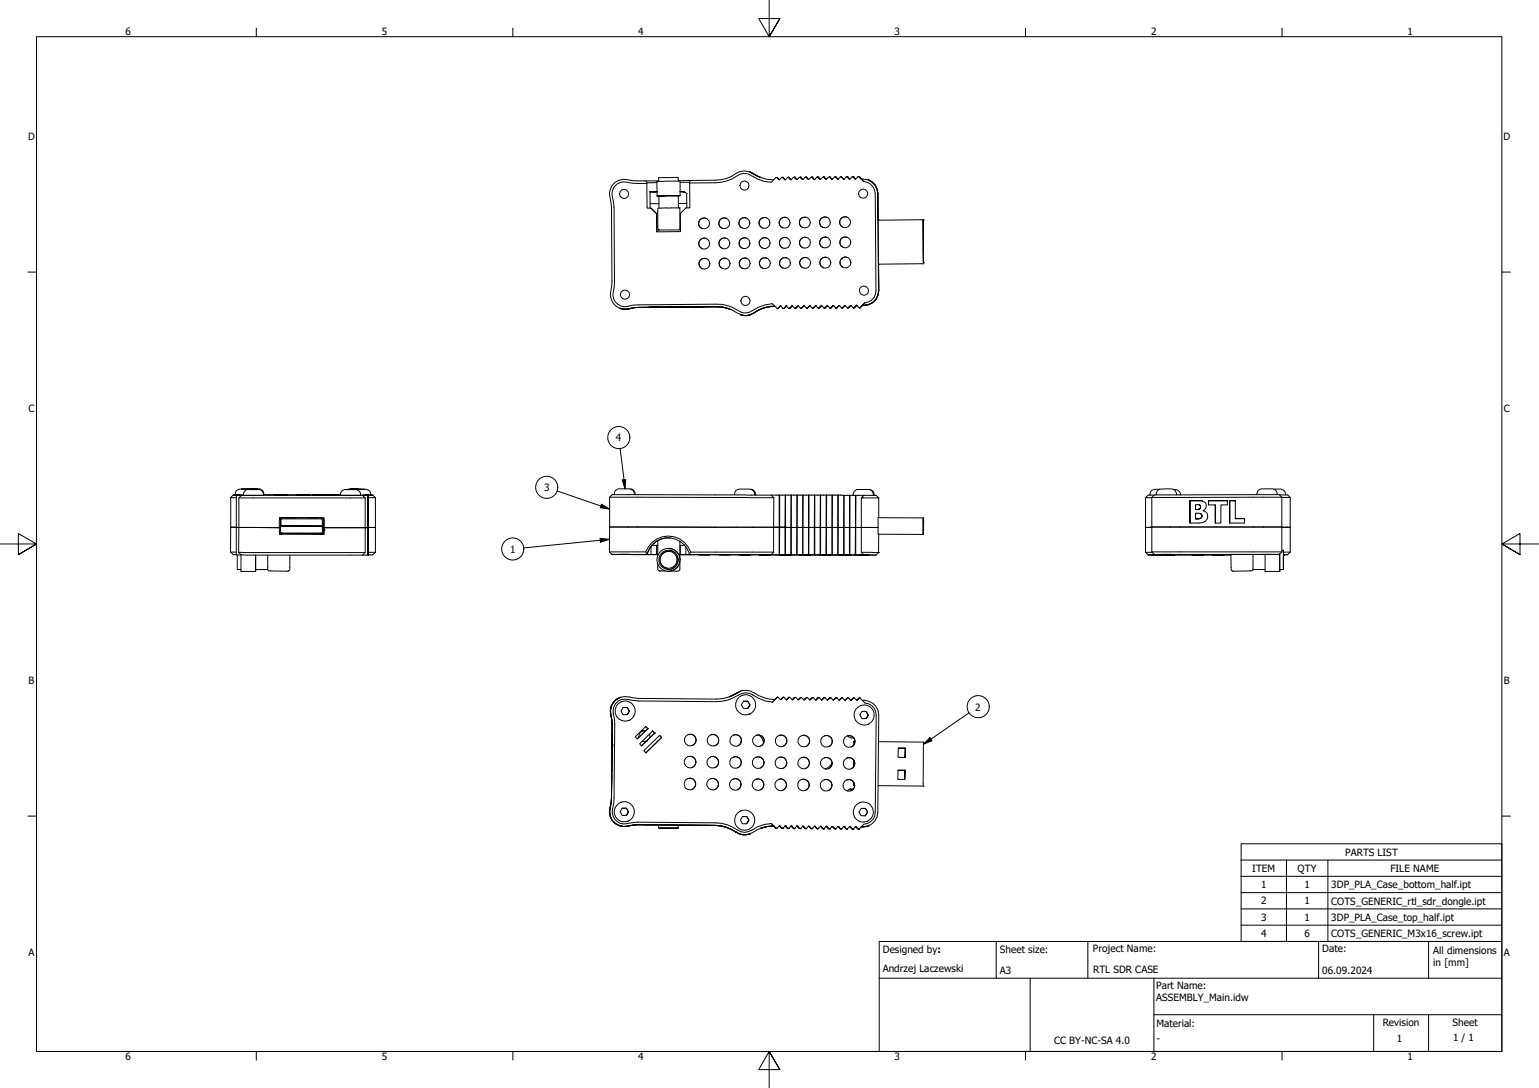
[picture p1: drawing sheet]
<svg xmlns="http://www.w3.org/2000/svg" width="420mm" height="297mm" viewBox="0 0 420 297" stroke-linecap="round" stroke-linejoin="round" font-family="sans-serif">
<!-- layer: Visible (ISO) -->
<g fill="none" stroke="#000" stroke-width=".27">
<path d="M176.3 49.4h3.5M176.6 50.1a22.7 22.7 0 0 1-6.4-.5 3.3 3.3 0 0 0-3 4.2l.4 2.9 .2 20.1-.4 2.8a3.3 3.3 0 0 0 4.1 4l2.9-.4 21.1-.2a12 12 0 0 1 7.1 2.3l.9 .2 1-.2a13.4 13.4 0 0 1 6.3-2.4l1.5 1.4 .7-.7M176.6 50.1l.1-.2-.4-.5-3.6-.1a4.8 4.8 0 0 0-5.6 1.3l-.7 2.2 .5 3.9 .1 21.4a4.8 4.8 0 0 0 1.3 5.6 5 5 0 0 0 4.7 .3l1.4-.1M176.6 50.1l.1 6.7h1M177.4 52.4h2zM177.5 52.4v4.4M177.5 55.6h2.4M177.7 56.8l1.6 1.5zM179.3 58.3h.1M179.4 49.8l-2.7 .1M179.4 53.5h6.3zM179.9 53.5v3.3"/>
<path d="M185.2 49.5v-1.1h-1.4l-4 .1v1M185.2 53.5v3.3M185.2 55.5h2.3M185.4 56.8l.2 .2-.1 5.7-5.7 .1M185.4 56.8h.1M185.5 56.9l-5-.1a.64 .64 0 0 0-.9 .1 .64 .64 0 0 0 0 .8v4.5l.2 .6M185.7 53.5v-4h-3.8h-2.6l.1 4M185.7 52.3l1.2 .1-.8-.1M186.1 52.3l.9 .2 .6 .4M186.1 52.3l.8 .1M187.5 52.8v4M188.2 49.8h-2.5"/>
<path d="M188.2 49.8l.1 .2M188.3 50v6.8h-1l-1.6 1.5 .1 4.9-6.5 .1v-5v5M188.6 49.3h-3.4M192.7 59.6a1.49 1.49 0 0 0-1.9 .9 1.49 1.49 0 0 0 .9 1.9M198.2 59.5a1.5 1.5 0 0 0-1.9 .9 1.5 1.5 0 0 0 .9 1.9M203.8 59.5a1.5 1.5 0 0 0-2 .8 1.5 1.5 0 0 0 .9 2M204.7 46.9l2.9 1.5-2.1-1M204.7 46.9h.1M209.2 59.4a1.53 1.53 0 0 0-1.9 .9 1.53 1.53 0 0 0 .9 2M211.2 49.1a10.5 10.5 0 0 1-5.7-1.7 4.1 4.1 0 0 0-4.6 0 9 9 0 0 1-5.6 1.8l-6.7 .1-.4 .5M212 48.4l.7 .7M212 48.4l.7 .7z"/>
<path d="M212.1 48.4h-.3l-1.2 1.4a13.2 13.2 0 0 1-6.4-2.3 4.4 4.4 0 0 0-4.2 1.3l-3.2 1-8.5 .2M212.1 48.4l.6 .7M213.6 48.4h.1M213.7 48.4h-.3l-.7 .7M213.7 48.4l.6 .7M213.7 48.4l.6 .7zM213.7 48.4h.1M214.3 49.1l.8-.7 .8 .7M214.8 59.4a1.5 1.5 0 0 0-2 .9 1.5 1.5 0 0 0 .9 1.9M215.2 48.4h.1M215.3 48.4l.6 .7M215.3 48.4l.7 .7"/>
<path d="M216.9 48.4l.7 .6M216.9 48.4h.1M217.5 49l.9-.6 .7 .6M217.5 49l-.7-.6-.9 .7M218.4 48.4l.7 .6M218.4 48.4h.1M220 48.4l.7 .6M220 48.4h.1M220.1 48.4h-.3l-.7 .6M220.1 48.4l.6 .6M220.2 59.4a1.49 1.49 0 0 0-1.9 .8 1.49 1.49 0 0 0 .9 2M221.6 48.3l.7 .7"/>
<path d="M221.7 48.4h-.3l-.7 .6M221.7 48.4l.6 .6M221.7 48.4h.1M223.2 48.3h.1M223.3 48.3l.6 .6M223.3 48.3h.1M223.9 48.9l.8-.6 .8 .6 1-.6 .6 .6M223.9 48.9l-.8-.6-.8 .7M224.9 48.3l.7 .6M224.9 48.3h.1M225.7 59.3a1.5 1.5 0 0 0-1.9 .9 1.5 1.5 0 0 0 .9 1.9M226.4 48.3l.7 .6"/>
<path d="M226.4 48.3h.1M228 48.3l.7 .6M228 48.3h.1M228.1 48.3h-.3l-.7 .6M228.1 48.3l.6 .6M229.6 48.2h.1M229.7 48.3h-.3l-.7 .6M229.7 48.2l.6 .7M229.7 48.3l.6 .6M229.7 48.2v.1M231.3 48.2l.6 .7M231.3 59.2a1.53 1.53 0 0 0-2 .9 1.53 1.53 0 0 0 .9 2"/>
<path d="M231.3 48.2l.7 .7M231.3 48.2h.1M231.9 48.9l-.8-.7-.8 .7M232.9 48.2l.7 .7M232.9 48.2h.1M234.4 48.2h.1M234.4 48.2l.7 .7zM234.5 48.2h-.3l-.6 .7-.9-.7-.8 .7M234.5 48.2l1.3 1.4M235.8 49.6a3.3 3.3 0 0 1 3.2 3.2l.1 26.6a3.2 3.2 0 0 1-3 3.3M235.8 49.6l-.7-.7a4.1 4.1 0 0 1 4.5 3.9M237 49.1h.1"/>
<path d="M237.1 49.1a4 4 0 0 1 2.5 3.7M237.1 49.1h.1M239.6 52.8l.2 26.6a3.9 3.9 0 0 1-3.9 4M239.6 52.8l.1 7.2M239.7 60l.1 12.2M239.7 60h.1M239.7 60h12.3M252 60v.6zM252 60h.1M179.8 62.8h.1M192.8 65.1a1.53 1.53 0 0 0-2 .9 1.53 1.53 0 0 0 .9 1.9M192.8 70.6a1.5 1.5 0 0 0-1.9 .9 1.5 1.5 0 0 0 .9 1.9"/>
<path d="M198.3 65.1a1.5 1.5 0 0 0-1.9 .8 1.5 1.5 0 0 0 .8 2M198.3 70.5a1.49 1.49 0 0 0-1.9 .9 1.49 1.49 0 0 0 .9 1.9M203.8 65a1.49 1.49 0 0 0-2 .9 1.49 1.49 0 0 0 1 1.9M203.8 70.5a1.53 1.53 0 0 0-1.9 .9 1.53 1.53 0 0 0 .9 1.9M209.3 64.9a1.5 1.5 0 0 0-1.9 .9 1.5 1.5 0 0 0 .8 1.9M209.4 70.5a1.5 1.5 0 0 0-2 .8 1.5 1.5 0 0 0 .9 2M214.8 70.4a1.5 1.5 0 0 0-1.9 .9 1.5 1.5 0 0 0 .8 1.9M214.8 64.9a1.53 1.53 0 0 0-1.9 .9 1.53 1.53 0 0 0 .8 1.9M220.3 64.9a1.5 1.5 0 0 0-1.9 .8 1.5 1.5 0 0 0 .8 2M220.3 70.3a1.5 1.5 0 0 0-1.9 .9 1.5 1.5 0 0 0 .9 1.9M225.8 64.8a1.5 1.5 0 0 0-1.9 .9 1.5 1.5 0 0 0 .8 1.9M225.9 70.3a1.53 1.53 0 0 0-2 .9 1.53 1.53 0 0 0 .9 1.9"/>
<path d="M231.3 64.8a1.49 1.49 0 0 0-2 .8 1.49 1.49 0 0 0 1 1.9M231.3 70.3a1.5 1.5 0 0 0-1.9 .8 1.5 1.5 0 0 0 .9 2M239.8 72.2h.1M239.8 72.2l.1 7.2M239.8 72.1v.1M239.8 72.1l.1 7.3M239.9 79.4a4 4 0 0 1-4 4M239.9 79.4a4 4 0 0 1-4.4 4M252 60.3l.1 11.4M252 60.3h.1M252.1 71.7h.1M252.1 71.4l.1 .6z"/>
<path d="M252.2 72l-12.4 .1M169.2 84.2h.1M174.4 83.9l-1.4 .1a5.5 5.5 0 0 1-3.8 .2M177.1 83.9h4.1zM177.4 83.9h4.6zM179.4 83.9h1.4zM179.4 83.9h.1M181.8 83.9l5.1-.1zM182.8 83.8h2.9zM184 83.8h1.9zM184 83.8h.1M185.2 83.8h.1"/>
<path d="M185.7 83.8h1.5zM185.9 83.8h.1M186.8 83.8l5.6-.1zM188.1 83.8l3.7-.1zM189.2 83.8h.1M189.2 83.8l1.7-.1zM189.5 83.8h-.3h.5M189.5 83.7h.6M190.1 83.7l-2.3 .1 2.8-.1-.9 .1M190.1 83.7h1.7zM190.6 83.7h.1M195.6 83.7l1.8 .2 1.8 .5"/>
<path d="M195.6 83.7l-21.2 .2M202.1 85.9a3.8 3.8 0 0 0 3.8-.5 9.5 9.5 0 0 1 5.6-1.8 9 9 0 0 0-5.6 1.9 3.9 3.9 0 0 1-3.8 .4zM202.1 85.9h.1M211.5 83.6a12.4 12.4 0 0 0-6.8 2.4 5.3 5.3 0 0 1-4.7-1.3l-1.4-.6-3-.4M212.2 84.3h.1M213 83.6l.9 .7 .7-.7M213 83.6h.1M213 83.6l-.8 .7M213.8 84.2v.1M214.6 83.6l-.8 .7M214.6 83.6h.1M214.6 83.6h.2"/>
<path d="M214.7 83.6l.6 .6 .9-.6M215.4 84.2h.1M216.2 83.6l.7 .5h.3M216.2 83.6l-.6 .6h-.2M216.3 83.6l-.8 .6M217 84.2h.1M217.2 84.1l-.2 .1M217.8 83.6l.7 .5h.3M217.8 83.6l-.6 .5M217.8 83.6l-.8 .6M217.9 83.6l-.9 .6M218.6 84.2h.1"/>
<path d="M218.8 84.1l-.2 .1M219.4 83.5l1 .6M219.4 83.5l-.6 .6M219.5 83.6l-.9 .6M219.5 83.6h.1M220.2 84.2h.1M220.4 84.1l-.2 .1M221 83.5l.9 .7 .7-.7M221 83.5l-.6 .6M221 83.5l-.8 .7M221 83.5h.1M221.8 84.1h.1"/>
<path d="M222.6 83.5l-.5 .6h-.3M222.6 83.5h.1M222.6 83.5h.2M222.7 83.5l.8 .6 .7-.6M223.4 84.1h.1M224.2 83.5l.7 .6h.3M224.2 83.5l-.8 .6M224.3 83.5l-.7 .6h-.2M225 84.1h.1M225.2 84.1h-.2M225.8 83.4l.7 .7h.3M225.8 83.4l-.6 .7"/>
<path d="M225.9 83.5l-.9 .6M226.6 84.1h.1M226.8 84.1h-.2M227.4 83.4l1 .7M227.4 83.4l-.6 .7M227.5 83.4l-.9 .7M227.5 83.4h.1M228.2 84.1h.1M228.4 84.1h-.2M229 83.4l.7 .7 .9-.7M229 83.4l-.6 .7M229 83.4l-.8 .7"/>
<path d="M229 83.4h.1M229.8 84.1h.1M230.6 83.4l-.8 .7M230.6 83.4l-.5 .7h-.3M230.6 83.4h.1M230.6 83.4h.2M230.7 83.4l.8 .7 .7-.7M231.4 84.1h.1M232.2 83.4l-.8 .7M232.2 83.4h.1M233 84.1h.1M233.2 84h-.3l-.6-.6-.7 .7h-.2"/>
<path d="M233.2 84l-.2 .1M233.8 83.4l.7 .6h.3M233.8 83.4l-.6 .6M233.8 83.4l-.8 .7M233.8 83.4h.1M233.9 83.4l-.9 .7M233.9 83.4h.1M234.6 84.1h.1M234.6 84.1l.9-.7zM234.8 84l-.2 .1M235.4 83.4l-.6 .6M235.5 83.4h.1"/>
<path d="M236.1 82.7l-.7 .7h.5M236.1 82.7l-1.3 1.3M63 135.8l1.5 .1M63 135.8v8.1M63.7 135.1l-.7 .7M64.2 135.1l2.2 .1M64.2 135.1h-.5l2.4 .1h-1.3h.6M64.5 135.2v8.8h.7v-8.1M64.6 135.2h.6h-.6M64.6 135.2h.1M64.6 135.2h1.3M64.6 135.2h.7h-.6"/>
<path d="M64.7 135.2h.6h-.5M64.7 135.2h.1M64.8 135.2h.1M65.2 135.2h-.6h.6M65.2 135.9h34.5M65.2 135.2h.1M65.3 135.2h-.6h.6M65.3 135.2h-.7h.7M65.3 135.2h.1M65.3 135.2h-.5h.5M65.4 135.2h-.6h.6M65.4 135.2h.1"/>
<path d="M65.9 135.2h33.1M65.9 135.2l-.7 .7M66 133.5h2zM66 133.5h.1M66.9 134a4.3 4.3 0 0 1 2.8-.3 1.65 1.65 0 0 1 2.2 1.5h-5.5l.1-.7zM67.4 133.5h2.3a1.66 1.66 0 0 1 2.2 1.6M68.2 133.7h2zM68.2 133.7h.1M68.3 133.5h2zM68.3 133.5h.1M68.8 133.7l-2.3-.2a1.89 1.89 0 0 0-2.3 1.4v.2M69.2 133.7h.1"/>
<path d="M72 135.1h21M74.9 135.2h3.1zM74.9 135.2h3.2zM75 135.2h3.2zM75.1 135.2h3.1zM75.1 135.2h3.2zM75.2 135.2h3.2zM75.2 135.1h3.2zM80.9 135.2h3.2zM81 135.2h3.1zM81 135.2h3.2zM81.1 135.2h3.2z"/>
<path d="M81.2 135.2h3.1zM81.2 135.1h3.2zM81.3 135.1h3.2zM85.3 135.1h4.8zM85.9 135.1h.1M86.9 135.2h3.1zM86.9 135.2h3.2zM87 135.2h3.2zM87.1 135.2h3.1zM87.1 135.2h3.2zM87.2 135.2h3.2zM87.2 135.1l3.2 .1z"/>
<path d="M87.2 135.1h3.2zM87.2 135.1h4.1zM87.8 135.1h.1M89.2 135.1h3.4zM89.7 135.1h.1M93.3 134a5 5 0 0 1 3.3-.3 1.37 1.37 0 0 1 1.7 1.5h-5.3v-.7zM94.7 133.7h2zM94.7 133.7h.1M95.8 133.5h.1M96.6 133.7l2.3-.1a1.75 1.75 0 0 1 2.3 1.6M96.8 133.5h1h-2h1M97.5 133.6h2z"/>
<path d="M97.5 133.6h.1M98.4 135.2h2.8M98.6 133.6l-3-.1-.9 .2M99 135.2l.7 .7M99.3 135.2h2.5h-.6M99.7 135.2h.1M99.7 135.9v8.2M99.8 135.2h.1M99.9 135.2h.1M100.3 135.2h.1M100.3 135.2h-.6h.6M100.3 135.2h-.5h.5"/>
<path d="M100.3 135.2h-.5h.6M100.4 135.2h.1M100.4 135.2h-.6h.6M100.4 135.2h-.6h.7M100.4 135.2l-.1 8.9M100.5 135.2h.1M100.5 135.2h-.7h.7M100.5 135.2h-.6h.6M100.5 135.2v8.8zM100.5 135.2v16.3M100.5 135.2v8.8v-8.8M100.5 135.2h-1.5"/>
<path d="M100.6 135.9h1.9M100.6 135.2v8.8M101.8 135.2l.7 .7M102.5 135.9v14.9M166.4 135.7l44.9 .2M166.4 135.7v8.2M167.7 135.1a1.66 1.66 0 0 1 2.2-1.6 3.2 3.2 0 0 1 3.2 .8l.1 .8M172.1 133.5a1.33 1.33 0 0 1 1.3 1.6M200.5 135.1a1.66 1.66 0 0 1 2.3-1.6 3.1 3.1 0 0 1 3.1 .9l.2 .8M205 133.6a1.43 1.43 0 0 1 1.3 1.6M210.6 135.2h2.1v8.7M210.6 135.2l-43.5-.1-.7 .6"/>
<path d="M210.6 135.2l.7 .7M211.3 135.9l-.1 8M212.7 135.2h17.7M212.9 135.2l-.1 16.3M214.4 135.2l-.1 16.3M214.4 135.2v16.3M216 135.2l-.1 16.3M216 135.2v16.3M217.6 135.2l-.1 16.3M217.7 135.2l-.1 16.3M219.1 135.2v16.3M219.3 135.2l-.1 16.3"/>
<path d="M220.7 135.2v16.3M220.9 135.2l-.1 16.3M222.4 135.2l-.1 16.3M222.4 135.2v16.3M224 135.2l-.1 16.3M224 135.2v16.3M225.6 135.2l-.1 16.3M225.7 135.2l-.1 16.3M227.1 135.2v16.3M227.3 135.2l-.1 16.3M228.7 135.2v16.3M228.9 135.2l-.1 16.3"/>
<path d="M230.4 135.2h2.5M230.4 135.2l-.1 16.3M230.4 135.2v16.3M232 135.2l-.1 16.3M232 135.2v16.3M232.9 135.2a1.59 1.59 0 0 1 2.2-1.5 4.4 4.4 0 0 1 3 .3l.3 1.2M232.9 135.2h2.9M233.6 135.2l-.1 16.3M233.7 135.2l-.1 8.8M235.1 135.9v14.9M235.8 135.2h3.4l.7 .7M235.8 135.2l-.7 .7h4.8"/>
<path d="M237.4 133.7a1.34 1.34 0 0 1 1.2 1.5M239.9 135.9v5.4M312.7 135.9h1.8M312.7 135.9v14.9M314.5 135.8v14.9M315.1 135.2h-1.7l-.7 .7M315.7 135.1a1.41 1.41 0 0 1 1.7-1.6h.5a3.9 3.9 0 0 1 2.9 .4l.4 1.2M316.6 133.6h-.5a1.63 1.63 0 0 0-2.2 1.6M320.4 133.7a1.51 1.51 0 0 1 1.9 1.4M324.9 136.7h2.1zM324.9 136.7v6.1v-6.1M327.3 137.8h.2"/>
<path d="M327.3 137.8h.1M327.5 137.8h-1.1v1.3h.2h-.2M327.5 137.8a.65 .65 0 0 1 .3 .8 .65 .65 0 0 1-.7 .5h-.5h.3a.72 .72 0 0 0 .8-.4 .72 .72 0 0 0-.2-.9zM328.2 136.8l-1.2-.1a1.64 1.64 0 0 1 2.2 1.8l-.7 .9M328.5 139.4a1.69 1.69 0 0 1 1.2 2 1.69 1.69 0 0 1-1.8 1.3l-3 .1M328.5 139.4h.1M329.9 136.7v1.1v-1.1M329.9 137.8h1.9v5v-5M335.1 136.7h-5.2h5.2v1.1h-1.8v5h-1.5M335.7 136.7v6.1v-6.1M337.2 136.7h-1.5h1.5v4.9M343.2 135.1a1.66 1.66 0 0 1 2.2-1.6 4.4 4.4 0 0 1 2.9 .3l.4 1.3"/>
<path d="M347.8 133.5a2.9 2.9 0 0 1 3 .9l.2 .7M349.3 135.1h.6a1.93 1.93 0 0 1 2.3 .7M349.9 135.8h2.3M349.9 135.7l-35.4 .1M349.9 135.7a1.74 1.74 0 0 0-2-.6h-32.7l-.7 .7M349.9 135.7v15M352.2 135.8v14.9M62.9 150.7l.8 .7h.8M62.9 150.7h1.6M63 143.9h1.5M63 143.9l-.1 6.8M64.8 151.5v4h1"/>
<path d="M65.2 150.8l34.5 .1M65.2 150.8l.7 .7M65.2 144h-.7v7.5h1.4M65.2 144l11.1 .1M65.2 144v6.8M65.8 151.5v4.5h4M65.9 151.5l33.1 .1M69.8 151.6v4.4zM69.8 155.5h3.3M73.1 151.6v3.3a.71 .71 0 0 0 .1 .8 .71 .71 0 0 0 .8 .2h4.2a.81 .81 0 0 0 .8-.2 .81 .81 0 0 0 .1-.8v-3.3M76.3 145.5v.3h.4h-.4M76.3 145.8h.1"/>
<path d="M76.3 141.8v-.5h12.2v2.8M76.3 141.3v.4M76.3 145.5v.3M76.5 141.5h11.6v4.2l-.4 .2-11.2-.2-.2-.4v-3.3zM76.6 145.3l.3 .3zM76.9 145.6h10.8h-10.8M76.9 141.7h10.8l.3 .3v3.3l-.2 .3M76.9 141.7l-.3 .3v3.3v-1.7h11.4h-11.4M76.9 141.3h.1M76.9 141.7l-.2 .2v1.7M76.9 141.3l-.2 .1M78.1 141.3h2.5z"/>
<path d="M80.6 141.3h.1M84.1 141.3h2.5zM86.6 141.3h.1M88 141.3l.5 .6v3.4l-.5 .5M88.5 144.1h11.2M88.5 144.7h.1M88.5 144.8h.1M88.5 144.1v1.7h-.7M99 151.6h1.5v-7.6l-.1 7.6M99.7 150.9l-.7 .7M99.7 144.1h.6M99.7 144.1h.1"/>
<path d="M100.3 144.1h-.6v6.8M100.3 144.1v7.5M100.4 144h.2zM100.5 150.8h2M100.6 144l-.1 7.5M100.6 144h1.9M102.5 150.8l-.8 .7h-1.2M166.4 150.7h9.9l.4 .5-.1 .2M166.4 150.7l.7 .7M166.4 143.9h44.8M166.4 143.9v6.8M167.3 151.4h.1"/>
<path d="M169.2 151.4h2.4zM169.4 151.4h2.5zM176.3 150.7a6.5 6.5 0 0 1 6.2-4.3 6.5 6.5 0 0 1 6.1 4.3M176.6 151.4h-9.5h12.5h-.3M176.6 151.4h1.1M176.7 151.2a6 6 0 0 1 5.7-4.4 6 6 0 0 1 5.8 4.4M177.4 149.7l-.7 1.7M177.5 149.5l-.1 .2M177.7 151.4h1.6M177.7 149.1v2.3M177.9 148.9h1.4M179.3 148.9h.3"/>
<path d="M179.3 148.9v2.5M179.6 154l.1 1.7 .3 .2h1.7M179.6 147.6v4.1M180 155.9h.1M182.2 156h.1M182.2 155.5h.1M182.8 150.5a2.36 2.36 0 0 0-2.7 2.1 2.36 2.36 0 0 0 2.1 2.6M182.8 150.2a2.65 2.65 0 0 1 2.4 2.9 2.65 2.65 0 0 1-3 2.4M182.8 150.2h.1M182.8 149.7h.1M182.9 149.7a3.2 3.2 0 0 1 2.8 3.5 3.2 3.2 0 0 1-3.5 2.8M183.1 146.9a6.1 6.1 0 0 0-5.7 2.8"/>
<path d="M185.6 153.5v1.4a.75 .75 0 0 1-.1 .8 .75 .75 0 0 1-.8 .2h-1.4M185.6 148.9h1.3M185.6 147.8v4.4M185.7 148.9l.1 2.5h-.2l50.2 .1M187.3 149.3v2.1h1l-.1-.2M190.8 151.4h2.9zM190.8 151.4h3zM195.3 151.4h15.3M196.3 151.4h2.9zM196.3 151.4h3zM201.7 151.4h3zM201.8 151.4h2.9z"/>
<path d="M201.9 151.4l2.9 .1zM202 151.4h2.5zM202.2 151.5h2.6zM207.3 151.5h2.9zM207.3 151.5h3zM210.6 151.4l1.5 .1M211.2 150.7h-22.6l-.4 .5M211.2 143.9h.9M211.2 150.7l-.6 .7M211.2 143.9v6.8M212.1 143.9l22.2 .1M212.1 143.9h.6v7.6"/>
<path d="M212.2 151.5h.2M212.7 151.5h3zM212.8 151.5h3zM212.9 151.5h2.9zM213.4 151.5h.3M213.7 151.5h.3M215 151.5h.6M216.6 151.5h.6M218.2 151.5h.6M218.2 151.5h3zM218.3 151.5h3zM218.3 151.5h2.9z"/>
<path d="M219.8 151.5h.3M220.2 151.5h.2M221.4 151.5h.3M221.7 151.5h.3M223 151.5h.6M223.8 151.5h3zM223.8 151.5h2.9zM224.6 151.5l14.5 .1M229.2 151.5h3zM229.3 151.5l3 .1zM229.4 151.5l2.9 .1zM234.3 144l5.4 .1"/>
<path d="M234.3 144h-.7v7.5M234.4 151.5h2.5zM234.6 151.6h2.5zM235.8 151.5l3.3 .1M239.7 144.1v1.7l12.4 .1M239.8 150.9h.1M239.8 150.9l-4.7-.1 .7 .7M239.8 150.9l-.7 .7M239.9 145.8l-.1 5.1M252 145.3v.3l.1-.3M252 142l.1-.3v3.6M252 141.4l.1 3.9"/>
<path d="M252 141.4v.6M252 145.3l.1 .6M252 141.4l-12.3-.1v2.8M252 142v3.3M252.1 145.3v.6M312.7 150.8h1.8M312.7 150.8l.7 .7M314.5 150.7h35.4M314.5 143.9l-1.8 .1M314.5 143.9h35.4M314.5 150.7l.7 .7M314.6 151.5h.1"/>
<path d="M314.7 151.5h.1M314.7 151.5h.6h-.6M314.7 151.5h.6h-.5M314.8 151.5h.1M314.8 151.5h.5h-.5M314.8 151.5h.6h-.6M314.8 151.5h.6l-.6 .1M314.8 151.5v.1M314.8 151.6h.6h-.6M314.8 151.6h.1M314.8 151.6h.7h-.7M314.8 151.6h.7h-.6"/>
<path d="M314.9 151.6h21.1M314.9 151.6h.1M314.9 151.6h.6h-.6M315.3 151.5h.1M315.4 151.5h.1M315.4 151.6h.1M315.5 151.6h.1M315.5 151.5h2.5zM317.2 151.4h2.5zM318.3 151.6h2.4zM325.4 151.4h3zM325.5 151.5h3z"/>
<path d="M325.6 151.5h2.9zM325.6 151.5h3zM325.7 151.5h3zM325.8 151.6h2.9zM327.6 140.2h.1M327.7 140.2l-1.3-.1v1.6M327.7 140.2l.3 .2 .2 .5a1.24 1.24 0 0 1-1.7 .8h.5a.9 .9 0 0 0 .9-.3 .9 .9 0 0 0 .1-1zM330.9 151.4h3zM331 151.4h2.9zM331 151.5h3zM331.1 151.5h3zM331.2 151.5h2.9z"/>
<path d="M331.2 151.5h3zM335.6 151.4h.1M336 151.4l.1 3.5a.77 .77 0 0 0 .1 .8 .77 .77 0 0 0 .9 .2h4.5l.5-.4M339.8 141.6h-2.6h2.6v1.2h-4.1M342.1 151.4v4.1h3.3M344.7 151.4h2.5zM345.4 151.4v4.6h4M348.8 151.4h.4l-35.8 .1h2.6h-1.3M348.8 151.4h.1M348.8 151.4h-13.2h.4M349.4 155.5v.5v-4.8v4.3h1M349.9 143.9h2.3"/>
<path d="M349.9 150.7l-.7 .7M349.9 150.2h.5M350.4 151.4h1.1h-.6M350.4 150.7h1.8M350.4 151.5h.2h-.2M350.4 151.5h.1M350.4 150.2v5.3zM350.4 151.5h.2M350.5 151.5h.1M350.5 151.4v.1M350.6 151.5h.1M350.6 151.4v.1"/>
<path d="M352.2 150.7l-.7 .7M167.1 197.9l-.2 20M169.2 190.4a4 4 0 0 0-2.4 4.8l.3 2.7-.2 20M169.2 190.4a4 4 0 0 0-2.4 4.8l.3 2.7M169.2 190.4h.1M169.7 191.6a2.75 2.75 0 0 0-1.6 3.5 2.75 2.75 0 0 0 3.5 1.6M169.7 191.6h.1M169.7 191.6a2.75 2.75 0 0 1 3.5 1.6 2.75 2.75 0 0 1-1.6 3.5M170.1 193.2h1.2l.5 1-.5-1h-1.2l-.6 .9 .6 1h1.2l.5-.9-.5 .9M171.6 196.7h.1M175.4 199.6l-.6 .3-.3 .6-.1 .7M175.4 199.6h.1"/>
<path d="M176.3 199.5l-.9 .1M176.3 198.4l.5 .5-2.8 2.8M176.8 198.9h.1M178.1 199.6h.1M178.2 199.6l.6 .5-3.7 3.5M201.3 189.2l-2.1 1M201.3 189.2a10.5 10.5 0 0 1-5.7 1.7l-21.2-.2a14.7 14.7 0 0 0-5-.3 4 4 0 0 0-2.6 4.8l.3 2.7M201.3 189.2a4.1 4.1 0 0 1 4.6 0 10.7 10.7 0 0 0 5.7 1.8M202.1 188.7h.1M202.1 188.7l-.8 .5M202.6 189.9a2.75 2.75 0 0 0-1.6 3.5 2.75 2.75 0 0 0 3.5 1.6M202.6 189.9h.1"/>
<path d="M202.6 189.9a2.75 2.75 0 0 1 3.5 1.5 2.75 2.75 0 0 1-1.6 3.6M203 191.4h1.2l.5 1.1-.5-1.1h-1.2l-.6 1 .5 1h1.3l.5-.9-.5 .9M204.5 195h.1M212.2 190.4l-.7 .6M212.2 190.4h.1M213.2 191l.7-.6 .9 .7M213.2 191l-.9-.6-1.4 1.3a14.3 14.3 0 0 1-6.3-2.4 4.9 4.9 0 0 0-4.3 1.2l-1.5 .6-3.2 .5-22.6-.4a4.8 4.8 0 0 0-4.3 .2 4 4 0 0 0-.9 5l-.2 22.9a4.1 4.1 0 0 0 .9 5l.8 .5 1 .2 3.8-.5 21.2 .1a10.3 10.3 0 0 1 6.1 2 3.3 3.3 0 0 0 3.8 .1l1.6-1 1.9-.6 1.9-.3M213.8 190.4l-.7 .6M213.8 190.4l-.6 .6M213.8 190.4h.1M215.4 190.4l-.6 .7M215.4 190.4h.2l.7 .7"/>
<path d="M215.4 190.4h.1M217 190.4l-.7 .7M217 190.4h.2l.7 .7M217 190.4h.1M218.6 190.4l-.7 .7M218.6 190.4l.9 .7 .8-.7 .9 .7M218.6 190.4h.1M220.2 190.4l-.7 .7M220.2 190.4h.1M221.2 191.1l.7-.7 .9 .7M221.8 190.4l-.7 .7M221.8 190.4l-.6 .7"/>
<path d="M221.8 190.4h.1M223.4 190.5l-.6 .6M223.4 190.5h.1M223.4 190.5h.2l.7 .6M223.5 190.4l-.7 .7M225 190.5l-.7 .6M225 190.5h.2l.7 .6M225 190.5h.1M225.9 191.1l.8-.6 .9 .6M226.6 190.5l-.7 .6M226.6 190.5h.1M227.6 191.1l.7-.6 .9 .7"/>
<path d="M228.2 190.5l-.7 .6M228.2 190.5h.1M229.2 191.2l.7-.7 .9 .7M229.8 190.5l-.7 .7M229.8 190.5l-.6 .7M229.8 190.5h.1M231.4 190.5l-.6 .7M231.4 190.5h.1M231.4 190.5h.2l.7 .7M233 190.5l-.7 .7M233 190.5h.2l.7 .7M233 190.5h.1"/>
<path d="M233.9 191.2l.8-.7 1.5 1.4a3.2 3.2 0 0 1 3 3.3l-.2 26.5a3.2 3.2 0 0 1-3.2 3.3l-1.4 1.4-.7-.7M234.6 190.5l-.7 .7M234.6 190.5h.1M234.9 192.6a2.74 2.74 0 0 0-1.5 3.6 2.74 2.74 0 0 0 3.5 1.6M234.9 192.6h.1M234.9 192.6a2.74 2.74 0 0 1 3.6 1.6 2.74 2.74 0 0 1-1.6 3.6M235.3 194.2h1.2l.5 1-.5-1h-1.2l-.5 1 .5 1h1.2l.5-1-.5 1M235.5 191.2a4.1 4.1 0 0 1 4.4 4l-.3 26.5a4 4 0 0 1-4 4M236.9 197.8h.1M166.9 217.9l-.3 2.7a4 4 0 0 0 4.8 4.9l2.7-.3M166.9 217.9a14.9 14.9 0 0 0-.3 5 4.1 4.1 0 0 0 4.8 2.6l2.7-.3M166.9 217.9v1.4a4.7 4.7 0 0 0 1.1 5.5 4.9 4.9 0 0 0 4.8 .5l1.3-.1"/>
<path d="M167 207.5h.1M167 211.4l-.1 4.1zM167.1 205.7l-.1 5.1zM167.1 202.2v1M167.1 203.2h.1M167.1 202.2v1.3v-.3M167.1 202.2v1.2M167.1 203.4h.1M167.1 202.2v1.7v-.5M167.1 200.6v4.9v-1.3M167.1 204.2h.1M167.1 203.5h.1"/>
<path d="M167.1 203.9h.1M167.1 200.6v4.4v-.8M169.4 219.1a2.75 2.75 0 0 0-1.6 3.5 2.75 2.75 0 0 0 3.6 1.6M169.4 219.1h.1M169.4 219.1a2.75 2.75 0 0 1 3.6 1.5 2.75 2.75 0 0 1-1.6 3.6M173.4 201.2l2.9-2.8 .5 .5-2.8 2.8zM174.6 203.1l3.6-3.5 .6 .5-3.7 3.5zM175.3 202.4h1.2M175.8 205l4.3-4.2 .6 .5-4.4 4.2zM176.5 202.4h.1M177.4 200.4v1.1M178.8 200.1h.1"/>
<path d="M180.1 200.8l.5 .5-4.3 4.2M180.6 201.3h.1M187.8 212.6a1.6 1.6 0 0 1 2.1 .9 1.6 1.6 0 0 1-1 2.1M187.8 206.6a1.6 1.6 0 0 1 2.1 .9 1.6 1.6 0 0 1-.9 2M187.9 200.6a1.6 1.6 0 0 1 2.1 .9 1.6 1.6 0 0 1-1 2.1M194 206.6a1.6 1.6 0 0 1 2.1 .9 1.6 1.6 0 0 1-1 2.1M194 212.6a1.6 1.6 0 0 1 2 .9 1.6 1.6 0 0 1-.9 2.1M194.1 200.6a1.63 1.63 0 0 1 2 .9 1.63 1.63 0 0 1-.9 2.1M200.2 212.6a1.6 1.6 0 0 1 2 1 1.6 1.6 0 0 1-.9 2M200.2 206.7a1.6 1.6 0 0 1 2.1 .9 1.6 1.6 0 0 1-.9 2.1M200.3 200.6a1.6 1.6 0 0 1 2 1 1.6 1.6 0 0 1-.9 2M202.4 202l-.2 1.1"/>
<path d="M206.4 212.7a1.6 1.6 0 0 1 2 .9 1.6 1.6 0 0 1-.9 2.1M206.4 206.7a1.6 1.6 0 0 1 2.1 1 1.6 1.6 0 0 1-.9 2M206.5 200.7a1.59 1.59 0 0 1 2 1 1.59 1.59 0 0 1-.9 2M207.1 200.6a3.2 3.2 0 0 1 1.4 2.3M212.6 212.8a1.59 1.59 0 0 1 2 .9 1.59 1.59 0 0 1-.9 2.1M212.6 206.7a1.63 1.63 0 0 1 2.1 1 1.63 1.63 0 0 1-1 2.1M212.7 200.8a1.6 1.6 0 0 1 2 .9 1.6 1.6 0 0 1-.9 2.1M218.8 212.8a1.6 1.6 0 0 1 2 1 1.6 1.6 0 0 1-.9 2M218.8 206.8a1.6 1.6 0 0 1 2.1 .9 1.6 1.6 0 0 1-.9 2.1M218.9 200.8a1.6 1.6 0 0 1 2.1 .9 1.6 1.6 0 0 1-1 2.1M225 212.9a1.6 1.6 0 0 1 2.1 .9 1.6 1.6 0 0 1-1 2.1M225 206.9a1.6 1.6 0 0 1 2.1 .9 1.6 1.6 0 0 1-.9 2.1"/>
<path d="M225 200.9a1.6 1.6 0 0 1 2.1 .9 1.6 1.6 0 0 1-.9 2.1M225.3 209.9h.1M225.4 209.9h.1M227.2 208.2l-.8 1-1 .7M231.1 212.9a1.63 1.63 0 0 1 2.1 1 1.63 1.63 0 0 1-.9 2M231.2 206.9a1.6 1.6 0 0 1 2.1 1 1.6 1.6 0 0 1-1 2M231.3 201a1.6 1.6 0 0 1 2.1 .9 1.6 1.6 0 0 1-1 2M231.5 200.9l.8 .6h.8M231.8 215.5l1.2-.1-1.3 .2-.4 .3M233 213.5v.9zM233 214.4h.4M233.1 202.4v.7"/>
<path d="M233.1 202.4h.1M233.1 202.4h.3M233.1 202.4v1M233.1 207.5l-.1 1.9M234.7 219.1a2.75 2.75 0 0 0-1.6 3.6 2.75 2.75 0 0 0 3.6 1.6M234.7 219.1h.1M234.7 219.1a2.75 2.75 0 0 1 3.6 1.6 2.75 2.75 0 0 1-1.6 3.6M239.7 214.5l12.3 .1M239.8 202.5l12.4 .1-.2 12M245.2 210.3l-.1 2.5h1.9l.1-2.5-.1 2.5M245.2 210.3h1.9zM245.2 204.3v2.4l1.9 .1v-2.5v2.5"/>
<path d="M245.2 204.3h1.9zM252 214.6h.1M169.9 220.6h1.1l.6 1.1-.6-1.1h-1.1l-.6 1 .6 1h1.1l.6-.9-.6 .9M171.4 224.2h.1M174.1 225.2l14.5 .1M174.1 225.2l21.2 .1M179.8 225.2v.9M179.9 226.1h5.3zM180.1 226.1h4.7zM185.2 225.3v.8M195.3 225.3a11.4 11.4 0 0 1 6.5 2.4l1 .2 1.9-.2M195.3 225.3a10.7 10.7 0 0 1 5.7 1.9"/>
<path d="M201 227.2a4.1 4.1 0 0 0 3.7 .5M202.3 221.3a2.75 2.75 0 0 0-1.6 3.6 2.75 2.75 0 0 0 3.6 1.6M202.3 221.3h.1M202.3 221.3a2.75 2.75 0 0 1 3.6 1.6 2.75 2.75 0 0 1-1.6 3.6M202.7 222.9h1.2l.5 1.1M204.3 226.5h.1M204.5 224l-.6-1.1h-1.2l-.6 1 .6 1h1.1l.7-.9-.7 .9M204.7 227.7h.1M210.6 224.8l1.2 1.3-.6-.6M210.6 224.8l.7 .7M211.2 225.5l-1.8 .2-1.8 .5M211.2 225.5l.6 .6z"/>
<path d="M211.2 225.5h.1M211.3 225.5a9.9 9.9 0 0 0-5.8 1.8 3.9 3.9 0 0 1-4.5-.1M211.8 226.1l.2 .1zM212 226.2h.1M212.8 225.5l.9 .7M212.9 225.5l.8 .7M212.9 225.5h.1M212.9 225.5l-.7 .6h-.4l.2 .1M213.7 226.2h.1M214.3 225.5h.1M214.4 225.5l-.8 .7-.7-.7 .8 .7M214.4 225.5l.6 .7h.3"/>
<path d="M214.4 225.5h.1M214.4 225.5l.8 .7 .8-.7M215.3 226.2h.1M216 225.5l.9 .7M216 225.5h.1M216 225.5l.8 .7 .8-.7 .8 .7 .9-.7M216.9 226.2h.1M217.6 225.5l.8 .7M217.6 225.5h.1M218.4 226.2h.1M219.1 225.6h.1M219.2 225.6l.8 .6"/>
<path d="M219.2 225.6h.1M219.3 225.5l.7 .7 .9-.6M219.3 225.5l-.1 .1M220 226.2h.1M220.8 225.6l.6 .6h.3M220.9 225.6l.8 .6M220.9 225.6l.7 .6 .8-.6M220.9 225.6h.1M221.7 226.2h.1M222.3 225.6h.1M222.4 225.6l.6 .6h.3M222.4 225.6h.1"/>
<path d="M222.4 225.6l.8 .7 .8-.7M223.3 226.2h.1M224 225.6l.9 .7M224 225.6h.1M224 225.6l.8 .7 .8-.7 .8 .7 .7-.6 .9 .6 .9-.6M224.9 226.3h.1M225.6 225.7h.1M225.6 225.7l.8 .6M226.4 226.3h.1M227.2 225.7l.8 .6M227.2 225.7h.1M228 226.3h.1"/>
<path d="M228.8 225.7l.6 .6h.3M228.9 225.7l.5 .6h.3M228.9 225.7l.7 .6 .8-.6M228.9 225.7h.1M229.7 226.3h.1M230.3 225.7h.1M230.4 225.7l.8 .7M230.4 225.7h.1M230.4 225.7l.8 .7 .8-.7M231.2 226.4h.1M231.3 226.3v.1M232 225.7l.9 .7"/>
<path d="M232 225.7l.8 .7 .9-.7M232 225.7h.1M232.9 226.4h.1M233.6 225.7h.1M233.6 225.7l.8 .7M233.7 225.7h-.1M234.4 226.4h.1M235.1 220.7h1.2l.6 1-.6-1h-1.2l-.6 1 .6 1h1.1l.7-1-.7 1M235.1 225.7h.5M236.7 224.3h.1M237.1 225.5l-1.5 .2M237.1 225.5h.1"/>
<circle cx="170.4" cy="52.9" r="1.24"/>
<circle cx="203.2" cy="50.7" r="1.25"/>
<circle cx="235.6" cy="52.9" r="1.26"/>
<circle cx="192.2" cy="61" r="1.52"/>
<circle cx="192.2" cy="66.5" r="1.5"/>
<circle cx="192.3" cy="72" r="1.48"/>
<circle cx="197.7" cy="61" r="1.48"/>
<circle cx="197.7" cy="66.4" r="1.52"/>
<circle cx="197.8" cy="71.9" r="1.5"/>
<circle cx="203.2" cy="60.9" r="1.5"/>
<circle cx="203.2" cy="66.4" r="1.49"/>
<circle cx="203.3" cy="71.9" r="1.5"/>
<circle cx="208.7" cy="60.9" r="1.49"/>
<circle cx="208.8" cy="66.4" r="1.48"/>
<circle cx="208.8" cy="71.8" r="1.52"/>
<circle cx="214.2" cy="60.8" r="1.5"/>
<circle cx="214.3" cy="66.3" r="1.52"/>
<circle cx="214.3" cy="71.8" r="1.48"/>
<circle cx="219.7" cy="60.7" r="1.5"/>
<circle cx="219.7" cy="66.3" r="1.49"/>
<circle cx="219.8" cy="71.8" r="1.48"/>
<circle cx="225.2" cy="60.7" r="1.48"/>
<circle cx="225.2" cy="66.2" r="1.52"/>
<circle cx="225.3" cy="71.7" r="1.52"/>
<circle cx="230.7" cy="60.7" r="1.52"/>
<circle cx="230.8" cy="66.1" r="1.5"/>
<circle cx="230.8" cy="71.7" r="1.5"/>
<circle cx="235.9" cy="79.4" r="1.24"/>
<circle cx="170.6" cy="80.4" r="1.26"/>
<circle cx="203.5" cy="82.2" r="1.26"/>
<circle cx="182.5" cy="152.8" r="2.34"/>
<circle cx="182.5" cy="152.8" r="3.2"/>
<circle cx="182.5" cy="152.8" r="2.64"/>
<circle cx="188.3" cy="214.1" r="1.61"/>
<circle cx="188.4" cy="208" r="1.59"/>
<circle cx="188.4" cy="202.1" r="1.61"/>
<circle cx="194.6" cy="214.1" r="1.59"/>
<circle cx="194.6" cy="208.1" r="1.6"/>
<circle cx="194.6" cy="202.1" r="1.58"/>
<circle cx="200.7" cy="214.2" r="1.58"/>
<circle cx="200.8" cy="208.1" r="1.61"/>
<circle cx="200.8" cy="202.1" r="1.59"/>
<circle cx="206.9" cy="214.2" r="1.59"/>
<circle cx="207" cy="208.2" r="1.61"/>
<circle cx="207.1" cy="202.2" r="1.6"/>
<circle cx="213.2" cy="214.3" r="1.6"/>
<circle cx="213.2" cy="208.3" r="1.6"/>
<circle cx="213.2" cy="202.3" r="1.59"/>
<circle cx="219.3" cy="214.3" r="1.61"/>
<circle cx="219.4" cy="208.3" r="1.59"/>
<circle cx="219.4" cy="202.3" r="1.61"/>
<circle cx="225.5" cy="214.4" r="1.61"/>
<circle cx="225.6" cy="208.4" r="1.59"/>
<circle cx="225.7" cy="202.4" r="1.62"/>
<circle cx="231.8" cy="214.4" r="1.6"/>
<circle cx="231.8" cy="208.5" r="1.58"/>
<circle cx="231.8" cy="202.4" r="1.61"/>
</g>
<!-- layer: Symbol (ISO) -->
<g fill="none" stroke="#000" stroke-width=".27">
<path d="M152.1 134l14.3 5M164.2 137.7l2.2 1.3-2.5-.4zM169.3 122.4l1.3 11.1M169.9 131l.9-.1-.2 2.6zM163.8 147l2.6 .2-2.4 .8zM166.4 147.2l-23.4 2.4M264.5 194.6l-12.4 8.6M252.1 203.2l1.8-1.8 .5 .8zM338.8 234.8v-4.4h71.2v4.4M338.8 234.8h71.2v4.5M338.8 234.8v22.2h71.2v-17.7M338.8 239.3h71.2"/>
<path d="M351.2 234.8v22.2M362.5 234.8v22.2M338.8 243.7h71.2M338.8 248.1h71.2M338.8 252.6h71.2"/>
<circle cx="168.9" cy="119.5" r="3"/>
<circle cx="149.3" cy="133" r="3"/>
<circle cx="140" cy="149.9" r="3"/>
<circle cx="267" cy="192.9" r="3"/>
</g>
<!-- layer: Border (ISO) -->
<g fill="none" stroke="#000" stroke-width=".27">
<path d="M70 7.7v2.3M140 7.7v2.3M210 0v10l-2.9-4.9h5.8l-2.9 4.9 2.9-4.9M280 7.7v2.3M350 7.7v2.3M7.6 74.3h2.4M410 74.3h2.4M0 148.5h10l-5-2.8v5.7l5-2.9-5 2.9M420 148.5h-10l5-2.8v5.7l-5-2.9 5 2.9M7.6 222.8h2.4M410 222.8h2.4M10 287.1v-277.1h400v277.1h-400h400"/>
<path d="M70 287.1v2.3M140 287.1v2.3M212.9 292l-2.9-4.9 2.9 4.9h-5.8l2.9-4.9v9.9M280 287.1v2.3M350 287.1v2.3"/>
</g>
<!-- layer: Title (ISO) -->
<path d="M240 257h170v30.1h-170zM272 257v10.1M297 257v10.1M360 257v10.1M390 257v10.1M240 267.1h170M281.2 267.1v20M315 277h95M315 267.1v20M375 277v10.1M390 277v10.1" fill="none" stroke="#000" stroke-width=".27"/>
<!-- layer: Symbol (ISO) -->
<path d="M164.2 137.7l2.2 1.3-2.5-.4zM169.9 131l.9-.1-.2 2.6zM163.8 147l2.6 .2-2.4 .8zM252.1 203.2l1.8-1.8 .5 .8z" fill="#000"/>
<g font-size="2.7">
<text x="34.2" y="9.6">6</text>
<text x="104.3" y="9.6">5</text>
<text x="174.2" y="9.6">4</text>
<text x="244.2" y="9.6">3</text>
<text x="314.3" y="9.6">2</text>
<text x="384.2" y="9.6">1</text>
<text x="7.7" y="38.1">D</text>
<text x="410.5" y="38.1">D</text>
<text x="7.7" y="112.4">C</text>
<text x="410.6" y="112.4">C</text>
<text x="168.1" y="120.4">4</text>
<text x="148.5" y="134">3</text>
<text x="139.3" y="150.9">1</text>
<text x="7.8" y="186.7">B</text>
<text x="410.6" y="186.7">B</text>
<text x="266.3" y="194">2</text>
<text x="367.2" y="233.6">PARTS LIST</text>
<text x="341.9" y="238">ITEM</text>
<text x="354.3" y="238">QTY</text>
<text x="379.6" y="238">FILE NAME</text>
<text x="344.3" y="242.5">1</text>
<text x="356.1" y="242.5">1</text>
<text x="363.4" y="242.6">3DP_PLA_Case_bottom_half.ipt</text>
<text x="344.3" y="246.9">2</text>
<text x="344.3" y="251.4">3</text>
<text x="356.1" y="246.9">1</text>
<text x="356.1" y="251.4">1</text>
<text x="363.4" y="247">COTS_GENERIC_rtl_sdr_dongle.ipt</text>
<text x="363.4" y="251.4">3DP_PLA_Case_top_half.ipt</text>
<text x="344.3" y="255.8">4</text>
<text x="356.1" y="255.8">6</text>
<text x="363.4" y="255.8">COTS_GENERIC_M3x16_screw.ipt</text>
<text x="7.7" y="260.9">A</text>
<text x="241" y="260.1">Designed by:</text>
<text x="273" y="260.1">Sheet size:</text>
<text x="298.4" y="260">Project Name:</text>
<text x="361" y="260">Date:</text>
<text x="391.3" y="260.5">All dimensions</text>
<text x="391.3" y="263.8">in [mm]</text>
<text x="410.6" y="260.9">A</text>
<text x="241" y="265.5">Andrzej Laczewski</text>
<text x="273" y="266">A3</text>
<text x="298.4" y="265.7">RTL SDR CASE</text>
<text x="361" y="266">06.09.2024</text>
<text x="315.7" y="270.1">Part Name:</text>
<text x="315.7" y="273.4">ASSEMBLY_Main.idw</text>
<text x="315.7" y="280.3">Material:</text>
<text x="377.5" y="280">Revision</text>
<text x="396.6" y="280.1">Sheet</text>
<text x="287.8" y="284.9">CC BY-NC-SA 4.0</text>
<text x="315.7" y="284.6">-</text>
<text x="381.4" y="284.6">1</text>
<text x="396.7" y="284.3">1 / 1</text>
<text x="34.2" y="289.4">6</text>
<text x="104.3" y="289.4">5</text>
<text x="174.2" y="289.4">4</text>
<text x="244.2" y="289.4">3</text>
<text x="314.3" y="289.4">2</text>
<text x="384.2" y="289.4">1</text>
</g>
</svg>
